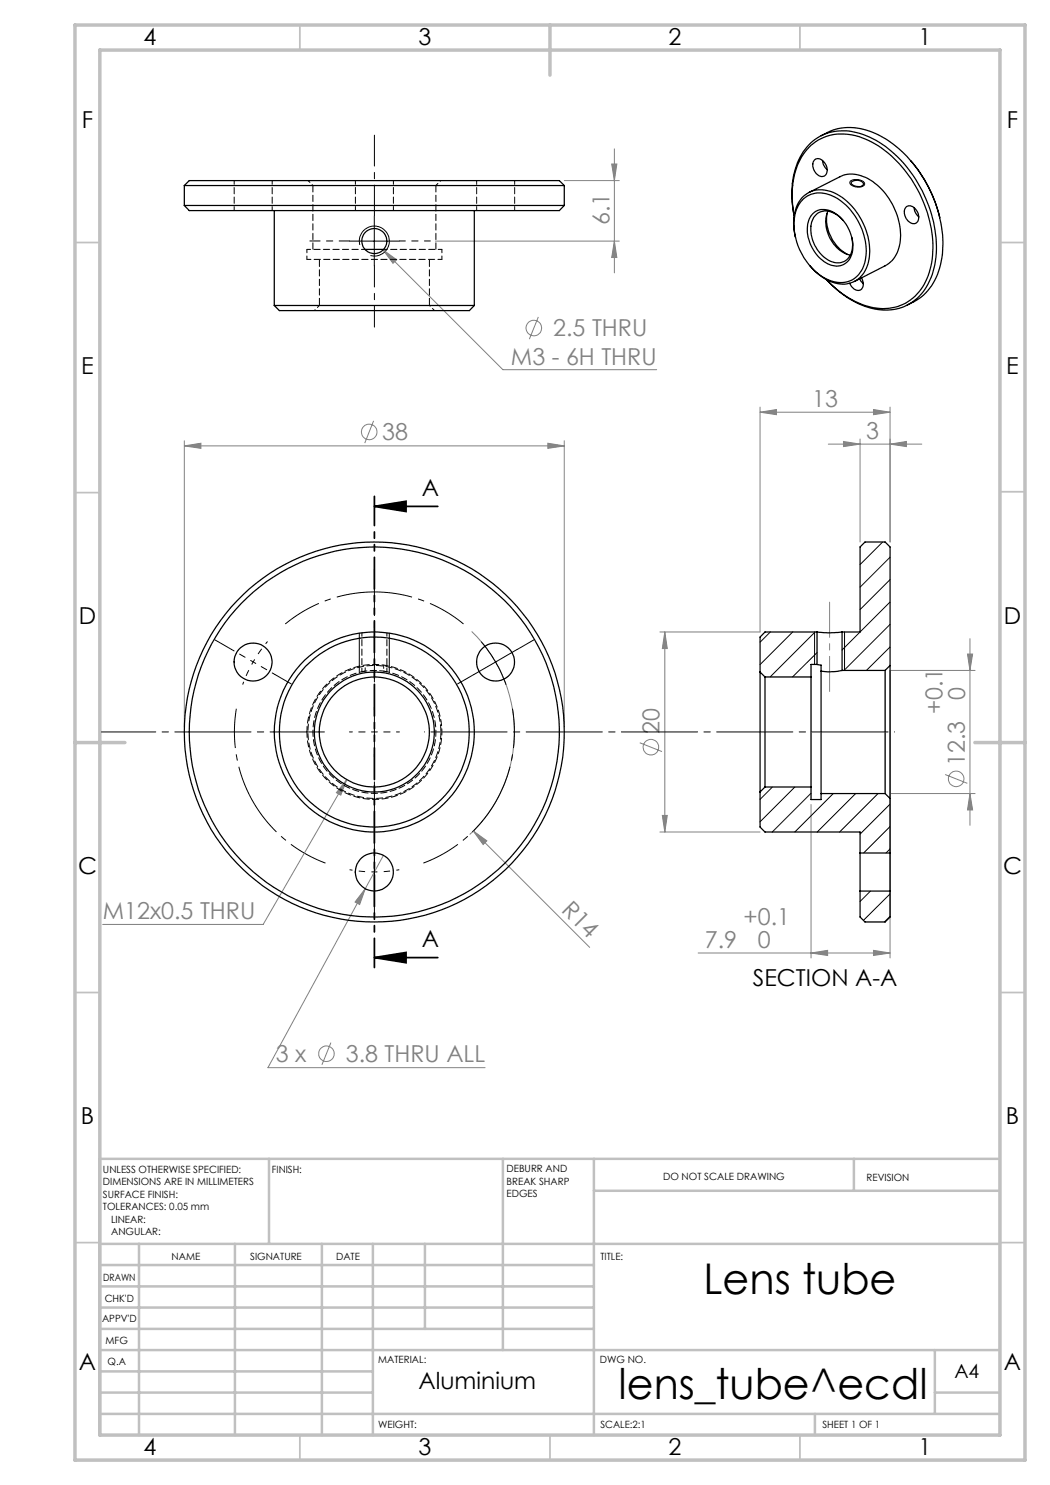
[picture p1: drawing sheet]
<svg xmlns="http://www.w3.org/2000/svg" width="210mm" height="297mm" viewBox="0 0 210 297" stroke-linecap="round" stroke-linejoin="round" font-family="sans-serif">
<g fill="none" stroke="#808080" stroke-width=".2">
<path d="M112.9 36.1h11M122.3 32.8h1.1l-.5 3.3zM122.9 29.8v24.8M76.6 50l2.7 2-.7 .7zM76.6 50l24 23.9h30.7M87.1 48.2h36.8M122.9 48.2l.5 3.3h-1.1zM107.7 63.4l-1.8 4.4M36.9 89.2l3.3-.6v1.1zM36.9 88.2v57.2M36.9 89.2h76M74.7 84.2l-1.7 4.4"/>
<path d="M109.6 88.6l3.3 .6-3.3 .5zM112.9 88.2v57.2M152 82.4l3.3-.5v1zM152 81.4v45h-20M152 82.4h26M165.7 88.8h18.7M168.7 88.3l3.3 .5-3.3 .5zM172 87.8v20.6M174.7 81.9l3.3 .5-3.3 .5zM178 88.8l3.3-.5v1zM178 81.4v27M94.3 126.3a28 28 0 0 1-.4 40.6"/>
<path d="M133 126.4v40M133 126.4l.5 3.3h-1zM193.5 130.8h1l-.5 3.3zM194 127.7v37.4M195 134.1h-17v57.5M69.4 155.9l-1.2 3.1-.9-.5zM69.4 155.9l-16.8 29h-32.1M128 148.6l4.4 1.7M178 158.7h17M189 154.9l4.5 1.8M194 158.7l.5 3.3h-1zM73.1 177.7l-1.2 3.2-.9-.5z"/>
<path d="M73.1 177.7l-19.5 35.8h43.4M76.7 171.1l-3.6 6.6M94.7 166.2l2.7 2-.8 .7zM94.7 166.2l23.2 23.3M132 166.4h20M132.5 163.1h1l-.5 3.3zM162.2 160.9v30.7M139.6 190.6h38.4M162.2 190.6l3.3-.5v1zM174.7 190.1l3.3 .5-3.3 .5zM66.2 208.5l-1.8 4.5"/>
<circle cx="106.8" cy="65.6" r="1.55"/>
<circle cx="73.8" cy="86.4" r="1.55"/>
<circle cx="130.2" cy="149.4" r="1.56"/>
<circle cx="191.2" cy="155.8" r="1.55"/>
<circle cx="65.3" cy="210.7" r="1.55"/>
</g>
<path d="M74.9 101.3l6.3-1v2zM74.9 101.3h12.7M74.9 191.5l6.3-1v2zM74.9 191.5h12.7" fill="none" stroke="#000" stroke-width=".35"/>
<path d="M170 36.3a2.16 2.16 0 0 1 2.9 .4 1.06 1.06 0 0 1-1.4 .7l-.8-.2-.5-.2-.2-.4zM69.8 48.2h10.1M72 49a2.99 2.99 0 0 1 2.6-3.8 2.99 2.99 0 0 1 3.2 3.3 2.99 2.99 0 0 1-3.7 2.6M74.9 43.2v10M71.9 126.6v7.9M77.9 126.6v7.9M96.2 128.3l1.2 1.5 1.7 2.6M99.1 132.4l.9 1.7 1.2 2.8M99.1 132.4l-4.3 2.5M103.4 129.9l-4.3 2.5M162.9 126.4v6.5M168.9 126.4v7.7" fill="none" stroke="#000" stroke-width=".2"/>
<path d="M50.6 132.4l-1.1 2.2-1 2.3M50.6 132.4l1.4-2.1 1.5-2M74.9 174.4l2.5-.1 2.5-.4M74.9 174.4l-2.5-.1-2.5-.4" fill="none" stroke="#000" stroke-width=".2" stroke-dasharray="15.2 1.3 1.3 1.3" stroke-dashoffset="14.6" stroke-linecap="butt"/>
<path d="M92.7 124.8a28 28 0 0 0-35.6 0M47.3 141.7a28 28 0 0 0 17.8 30.9M84.7 172.6a28 28 0 0 0 17.8-30.9" fill="none" stroke="#000" stroke-width=".2" stroke-dasharray="15.2 1.3 1.3 1.3" stroke-dashoffset="7.3" stroke-linecap="butt"/>
<path d="M74.9 99.3v94.2" fill="none" stroke="#000" stroke-width=".35" stroke-dasharray="6.3 1.3 1.3 1.3 1.3 1.3" stroke-dashoffset=".5"/>
<path d="M165.9 138.3v-17.9" fill="none" stroke="#808080" stroke-width=".2" stroke-dasharray="15.2 1.3 1.3 1.3" stroke-dashoffset="8.2"/>
<g fill="none" stroke="#c0c0c0" stroke-width=".35">
<path d="M60 5v5M160 5v5M15 48.5h5M200 48.5h5M15 98.5h5M200 98.4h5M15 198.5h5M200 198.5h5M15 248.5h5M200 248.5h5M60 287v5M110 287v5"/>
<path d="M160 287v5"/>
</g>
<g fill="none" stroke="#c0c0c0" stroke-width=".5">
<path d="M53.8 231.8v17M100.6 231.8v38.2M118.8 231.8v55.2M118.8 238.2h81.2M170.8 231.8v6.4M200 231.8h-180v55.2M20 248.8h180M20 257.3h98.8M20 253h98.8M27.8 248.8v38.2M47 248.8v38.2M64.4 248.8v38.2"/>
<path d="M74.6 248.8v38.2M85 248.8v17M20 265.8h98.8M20 261.5h98.8M20 278.5h54.6M20 274.3h54.6M20 270h180M187 278.5h13M187 270v12.8M20 282.8h180M163 282.8v4.2"/>
</g>
<path d="M15 5h190v287h-190zM20 10h180v277h-180zM110 5v10M15 148.5h10M195 148.5h10" fill="none" stroke="#c0c0c0" stroke-width=".7"/>
<path d="M74.9 43.2v-16.2" fill="none" stroke="#000" stroke-width=".2" stroke-dasharray="15.2 1.3 1.3 1.3" stroke-dashoffset="9.1"/>
<path d="M69.9 48.2h-7.9" fill="none" stroke="#000" stroke-width=".2" stroke-dasharray="15.2 1.3 1.3 1.3" stroke-dashoffset="13.2"/>
<path d="M74.9 53.2v12.2" fill="none" stroke="#000" stroke-width=".2" stroke-dasharray="15.2 1.3 1.3 1.3" stroke-dashoffset="11"/>
<path d="M79.9 48.2h6.2" fill="none" stroke="#000" stroke-width=".2" stroke-dasharray="15.2 1.3 1.3 1.3" stroke-dashoffset="14"/>
<path d="M46.3 129.9l-3.3-1.9M55 134.9l3.3 1.9M94.8 134.9l-3.3 1.9M103.5 129.9l3.3-1.9M74.9 179.4v3.8M74.9 169.4v-3.8" fill="none" stroke="#000" stroke-width=".2" stroke-dasharray="15.2 1.3 1.3 1.3"/>
<path d="M50.6 132.4l-4.3-2.5M50.6 132.4l4.4 2.5M74.9 146.4v-5M74.9 146.4h-5M74.9 146.4v5M74.9 146.4h5M74.9 174.4v5M74.9 174.4v-5" fill="none" stroke="#000" stroke-width=".2" stroke-dasharray="15.2 1.3 1.3 1.3" stroke-dashoffset="14.6"/>
<path d="M74.9 136.4v-22.7M74.9 156.4v22.7" fill="none" stroke="#000" stroke-width=".2" stroke-dasharray="15.2 1.3 1.3 1.3" stroke-dashoffset="5.8"/>
<path d="M64.9 146.4h-44.6" fill="none" stroke="#000" stroke-width=".2" stroke-dasharray="15.2 1.3 1.3 1.3" stroke-dashoffset="4.4"/>
<path d="M84.9 146.4h94" fill="none" stroke="#000" stroke-width=".2" stroke-dasharray="15.2 1.3 1.3 1.3" stroke-dashoffset="-1.3"/>
<path d="M74.9 101.3l6.3-1v2zM74.9 191.5l6.3-1v2z" fill="#000"/>
<g fill="#808080">
<path d="M94.7 166.2l2.7 2-.8 .7z"/>
<path d="M178 88.8l3.3-.5v1zM168.7 88.3l3.3 .5-3.3 .5z"/>
<path d="M36.9 89.2l3.3-.6v1.1zM109.6 88.6l3.3 .6-3.3 .5zM69.4 155.9l-2.1 2.6 .9 .5zM73.1 177.7l-2.1 2.7 .9 .5zM152 82.4l3.3-.5v1zM174.7 81.9l3.3 .5-3.3 .5zM76.6 50l2 2.7 .7-.7z"/>
<path d="M162.2 190.6l3.3-.5v1zM174.7 190.1l3.3 .5-3.3 .5z"/>
<path d="M122.9 48.2l.5 3.3h-1.1zM122.3 32.8h1.1l-.5 3.3z"/>
<path d="M133 126.4l.5 3.3h-1zM132.5 163.1h1l-.5 3.3zM193.5 130.8h1l-.5 3.3zM194 158.7l.5 3.3h-1z"/>
</g>
<g fill="none" stroke="#000" stroke-width=".25">
<path d="M36.9 37.1l1-1h74l1 1M36.9 37.1h76M36.9 37.1v4M112.9 37.1v4M161.8 38.5l6.2-3.2a6.6 6.6 0 0 1 7 1.4 13.3 13.3 0 0 1 4.9 12.5 5.6 5.6 0 0 1-2.9 4l-6.1 3.1M163 31.9a1.83 1.83 0 0 1 2.4 1.6 1.2 1.2 0 0 1-.1 1.3 1.2 1.2 0 0 1-1.3 .4 2.21 2.21 0 0 1-1-3.3zM164.2 27.2a11.4 11.4 0 0 1 12.3 .2 25.7 25.7 0 0 1 12 23.4 11.6 11.6 0 0 1-5.8 9.6l-1.3 .6M164.5 32.1a2.53 2.53 0 0 0 1 1.8M170.3 36.4a1.76 1.76 0 0 1 2.4 .3 .7 .7 0 0 1-1 .6l-1.2-.3-.3-.3zM182.2 32.2a26.5 26.5 0 0 1 5.8 11.4M36.9 41.1h76M36.9 41.1l1 1h74l1-1"/>
<path d="M54.9 42.1v19M73 49.9h3.7M94.9 42.1v19M158.8 43.2a17.2 17.2 0 0 1 1.9-12.9 9.8 9.8 0 0 1 11.9-3.4 23 23 0 0 1 12.5 12.8 21.2 21.2 0 0 1 1.1 15.9 9.7 9.7 0 0 1-12.5 5.9 19.1 19.1 0 0 1-8.4-5.6M158.8 43.1a17.3 17.3 0 0 1 1.5-11.7 9.5 9.5 0 0 1 12.2-3.8 22.7 22.7 0 0 1 11.8 11.9 21.1 21.1 0 0 1 1.3 15.6 9.6 9.6 0 0 1-12.7 6 19 19 0 0 1-7.6-5.2M159.1 47.5a8.5 8.5 0 0 1 1.6-8.3 6 6 0 0 1 7.7 .3 13.2 13.2 0 0 1 5.2 13.3 5.3 5.3 0 0 1-8 3.3 10.3 10.3 0 0 1-3.6-2.9M160.4 40a5.2 5.2 0 0 1 6.6-.6 12.6 12.6 0 0 1 6 13.1 5.1 5.1 0 0 1-7.8 3.3 12.4 12.4 0 0 1-6.1-13.4l.6-1.3zM162.5 42.9a3.5 3.5 0 0 1 4.9 0 7.8 7.8 0 0 1 2.8 8.3 3.2 3.2 0 0 1-5 1.4 7.6 7.6 0 0 1-3.3-8.9zM165.4 42.7a8.3 8.3 0 0 0 4.1 8.2M165.6 42.2a6.8 6.8 0 0 0 4.5 8.8M168.6 44.1a4.4 4.4 0 0 0-4.7-1.7 4.1 4.1 0 0 0-1.6 4.9 6.5 6.5 0 0 0 5 5.3 3 3 0 0 0 3.2-3.3l-.1-1.8M171.9 55.8l.7 .9"/>
<path d="M172.3 55.6a1.72 1.72 0 0 1-.3 2.4 1.83 1.83 0 0 1-2.1-1.3M181.3 41.3a1.89 1.89 0 0 1 2.4 1.9 1.14 1.14 0 0 1-.5 1.4 1.14 1.14 0 0 1-1.4-.3 2.07 2.07 0 0 1-.5-3zM182.8 41.5a2.68 2.68 0 0 0 1 1.9M54.9 61.1h40M54.9 61.1l1 1h38l1-1M152 134.4v24M152 134.4l1 1M153 135.4v22M153 135.4h9.2M162.2 135.4v22M163.4 132.9l.8 .1v1.2M163.4 126.4a17.8 17.8 0 0 0 5 0"/>
<path d="M163.4 126.4v6.5M163.4 126.4h-10.4l-1 1v7M163.4 132.9h-1.2v2.5M164.2 134.2v24.5M168.4 134.1l-2.4 .3-1.8-.2M168.4 134.1h8.6M168.4 126.4v7.7M168.4 126.4h3.6v-17l1-1h4l1 1v23.7M177 134.1v24.6M178 133.1v26.6M178 133.1l-1 1M152 158.4v7l1 1h19v4.2"/>
<path d="M153 157.4h9.2M153 157.4l-1 1M162.2 157.4v2.5h2v-1.2M164.2 158.7h12.8M177 158.7l1 1M178 159.7v10.9M172 170.6v7.6M172 170.6h6M172 178.2h6M172 178.2v5.2l1 1h4l1-1v-5.2M178 170.6v7.6"/>
<circle cx="74.9" cy="48.2" r="2.5"/>
<circle cx="50.6" cy="132.4" r="3.8"/>
<circle cx="99.1" cy="132.4" r="3.8"/>
<circle cx="74.9" cy="146.4" r="11"/>
<circle cx="74.9" cy="146.4" r="37"/>
<circle cx="74.9" cy="146.4" r="12"/>
<circle cx="74.9" cy="146.4" r="20"/>
<circle cx="74.9" cy="146.4" r="38"/>
<circle cx="74.9" cy="146.4" r="19"/>
<circle cx="74.8" cy="174.4" r="3.8"/>
</g>
<path d="M73 134.2a12.3 12.3 0 0 0-8.4 18.9 12.3 12.3 0 0 0 20.6 0 12.3 12.3 0 0 0-8.5-18.9M61.4 146.4a13.5 13.5 0 0 1 19.9-11.9 13.5 13.5 0 0 1 .9 23.2 13.5 13.5 0 0 1-20.8-10.3v-1" fill="none" stroke="#000" stroke-width=".2" stroke-dasharray="1.3 .6" stroke-dashoffset=".1"/>
<path d="M61.4 49.9v2M88.4 51.9v-2M73 134.2v-1.2M76.7 133v1.2" fill="none" stroke="#000" stroke-width=".2" stroke-dasharray="1.3 .6" stroke-dashoffset=".6"/>
<path d="M62.6 37.1v12.8M87.2 49.9v-12.8M77.4 134.3h-.3" fill="none" stroke="#000" stroke-width=".2" stroke-dasharray="1.3 .6"/>
<path d="M76.9 134.3a12.3 12.3 0 0 0-4.5 0" fill="none" stroke="#000" stroke-width=".2" stroke-dasharray="1.3 .6" stroke-dashoffset=".3"/>
<path d="M63.9 51.9v9.2M85.9 61.1v-9.2M88.2 146.4a13.3 13.3 0 0 0-19.7-11.7 13.3 13.3 0 0 0-.8 22.9 13.3 13.3 0 0 0 20.4-10.2l.1-1" fill="none" stroke="#000" stroke-width=".2" stroke-dasharray="1.3 .6" stroke-dashoffset="-.2"/>
<path d="M46.8 36.1v6M71.1 36.1v6M95.3 36.1v6M54.4 42.1v-6M61.4 51.9h27M61.4 49.9h11.6M76.7 49.9h11.7M78.7 42.1v-6M102.9 42.1v-6M72.4 126.5v7.8M77.4 134.3v-7.8" fill="none" stroke="#000" stroke-width=".2" stroke-dasharray="1.3 .6" stroke-dashoffset=".5"/>
<g fill="none" stroke="#000" stroke-width=".2">
<path d="M176.5 108.4l-4.5 4.5M178 111.4l-6 6M178 115.9l-6 6M154.1 126.4l-2.1 2M158.5 126.4l-6.5 6.5M163 126.4l-9 9M163.4 130.5l-4.9 4.9M178 120.4l-9.6 9.6M178 124.9l-9.2 9.2M178 129.4l-4.7 4.7M154.5 157.4l-2.5 2.5M159 157.4l-7 7"/>
<path d="M162.2 158.6l-7.8 7.8M166.7 158.7l-7.7 7.7M171.1 158.7l-7.7 7.7M175.6 158.7l-7.7 7.7M174.1 178.2l-2.1 2.1M178 178.8l-5.3 5.3M178 160.8l-6 6M178 165.3l-5.3 5.3M178 169.8l-.8 .8M178 183.3l-1.1 1.1"/>
</g>
<path d="M61.6 36.1l1 1M87.2 37.1l1-1M63.9 61.1l-1 1M86.9 62.1l-1-1" fill="none" stroke="#000" stroke-width=".2" stroke-dasharray="1.3 .6" stroke-dashoffset=".7"/>
<g font-size="8.5">
<text x="140.7" y="258.8">Lens tube</text>
<text x="123.7" y="279.7">lens_tube^ecdl</text>
</g>
<g font-size="4.7">
<text x="28.7" y="9">4</text>
<text x="83.7" y="9">3</text>
<text x="133.7" y="9">2</text>
<text x="183.7" y="9">1</text>
<text x="16.4" y="25.5">F</text>
<text x="201.4" y="25.5">F</text>
<text x="16.2" y="74.8">E</text>
<text x="201.2" y="74.8">E</text>
<text x="84.4" y="99.1">A</text>
<text x="15.8" y="124.8">D</text>
<text x="200.8" y="124.8">D</text>
<text x="15.6" y="174.8">C</text>
<text x="200.6" y="174.8">C</text>
<text x="84.4" y="189.4">A</text>
<text x="150.6" y="197.3">SECTION A-A</text>
<text x="16.2" y="224.8">B</text>
<text x="201.2" y="224.8">B</text>
<text x="15.8" y="274">A</text>
<text x="200.8" y="274">A</text>
<text x="83.7" y="277.9">Aluminium</text>
<text x="28.7" y="291">4</text>
<text x="83.7" y="291">3</text>
<text x="133.7" y="291">2</text>
<text x="183.7" y="291">1</text>
</g>
<g font-size="4.7" fill="#808080">
<text x="121.9" y="45.1" transform="rotate(-90 121.9 45.1)">6.1</text>
<text x="110.6" y="67.3">2.5 THRU</text>
<text x="102.2" y="72.9">M3 - 6H THRU</text>
<text x="162.4" y="81.4">13</text>
<text x="76.4" y="88.1">38</text>
<text x="173.3" y="87.8">3</text>
<text x="188.5" y="142.8" transform="rotate(-90 188.5 142.8)">+0.1</text>
<text x="193" y="140" transform="rotate(-90 193 140)">0</text>
<text x="131.9" y="146.9" transform="rotate(-90 131.9 146.9)">20</text>
<text x="193" y="153.2" transform="rotate(-90 193 153.2)">12.3</text>
<text x="20.5" y="183.9">M12x0.5 THRU</text>
<text x="112.1" y="182.2" transform="rotate(45 112.1 182.2)">R14</text>
<text x="148.7" y="185">+0.1</text>
<text x="141" y="189.5">7.9</text>
<text x="151.6" y="189.6">0</text>
<text x="55.2" y="212.4">3 x</text>
<text x="69.2" y="212.4">3.8 THRU ALL</text>
</g>
<text font-size="3.9" x="190.9" y="275.5">A4</text>
<g font-size="2">
<text x="20.6" y="234.6">UNLESS OTHERWISE SPECIFIED:</text>
<text x="20.6" y="237.1">DIMENSIONS ARE IN MILLIMETERS</text>
<text x="20.6" y="239.6">SURFACE FINISH:</text>
<text x="54.4" y="234.6">FINISH:</text>
<text x="101.3" y="234.5">DEBURR AND</text>
<text x="101.3" y="237">BREAK SHARP</text>
<text x="101.3" y="239.5">EDGES</text>
<text x="132.6" y="236">DO NOT SCALE DRAWING</text>
<text x="173.3" y="236.2">REVISION</text>
<text x="20.6" y="242.1">TOLERANCES: 0.05 mm</text>
<text x="22.2" y="244.6">LINEAR:</text>
<text x="22.2" y="247.1">ANGULAR:</text>
<text x="34.3" y="252">NAME</text>
<text x="50" y="251.9">SIGNATURE</text>
<text x="67.2" y="251.9">DATE</text>
<text x="120.1" y="251.9">TITLE:</text>
<text x="20.6" y="256.1">DRAWN</text>
<text x="20.9" y="260.3">CHK'D</text>
<text x="20.4" y="264.4">APPV'D</text>
<text x="21.1" y="268.8">MFG</text>
<text x="21.5" y="273">Q.A</text>
<text x="75.6" y="272.5">MATERIAL:</text>
<text x="120" y="272.5">DWG NO.</text>
<text x="75.6" y="285.5">WEIGHT:</text>
<text x="120.1" y="285.6">SCALE:2:1</text>
<text x="164.5" y="285.6">SHEET 1 OF 1</text>
</g>
</svg>
